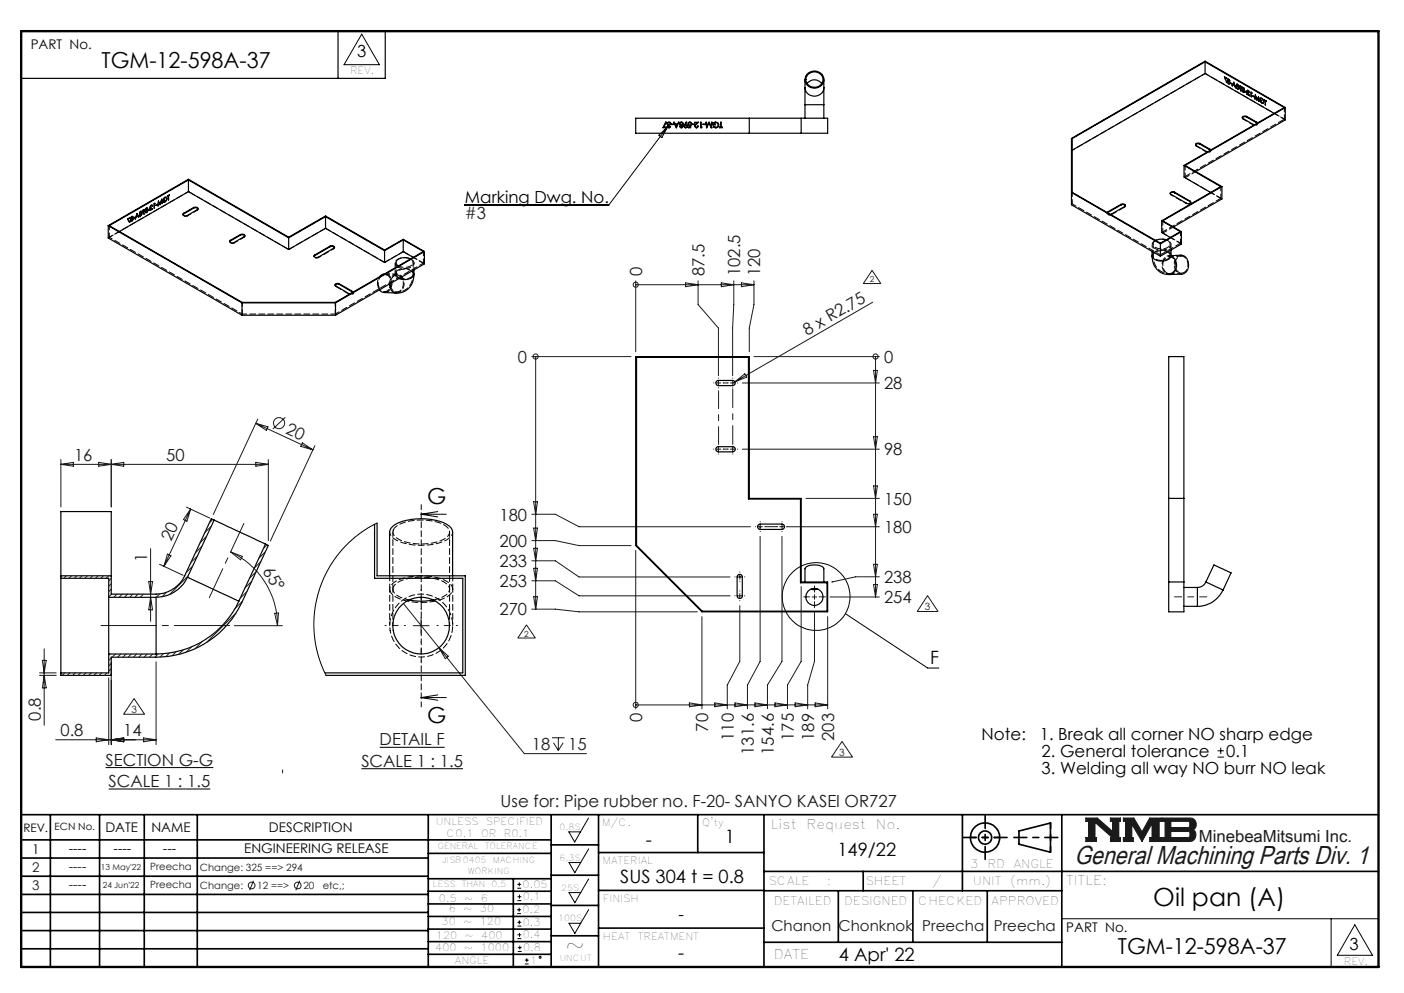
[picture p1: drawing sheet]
<svg xmlns="http://www.w3.org/2000/svg" width="297mm" height="210mm" viewBox="0 0 297 210" stroke-linecap="round" stroke-linejoin="round" font-family="sans-serif">
<g fill="none" stroke="#000" stroke-width=".35">
<path d="M4.5 172.3h287.1M4.5 177.6h112.1M10.7 172.3v32.2M21.1 172.3v32.2M30.5 172.3v32.2M41.7 172.3v32.2M90.6 172.3v32.2M116.6 172.3v32.2M116.6 178.7h10M126.6 172.3v32.2M147.6 172.3v8M161.6 172.3v32.2"/>
<path d="M203.6 172.3v16.1M215.5 175.7l6.7-1.6v6.1l-6.7-1.7zM224.6 172.3v32.2M4.5 185.3h86.1M4.5 181.5h86.1M4.5 189.2h86.1M4.5 193h86.1M4.5 196.8h86.1M90.6 199.1h26M90.6 193.8h26M90.6 188.5h26M90.6 191.2h26"/>
<path d="M90.6 180.5h26M90.6 185.8h26M90.6 196.5h26M108.6 185.8v18.5M116.6 185.1h10M116.6 191.5h10M116.6 197.9h10M126.6 196.3h35M126.6 188.3h35M126.6 180.3h35M161.6 184.3h130M161.6 199.3h63"/>
<path d="M161.6 188.4h63M177.3 188.4v10.9M182.6 184.3v4.1M193.1 188.4v10.9M208.8 188.4v10.9M4.5 200.7h86.1M90.6 201.8h26"/>
<circle cx="208.4" cy="177.1" r="3.1"/>
<circle cx="208.4" cy="177.1" r="1.4"/>
</g>
<path d="M229.7 173h2.4l3.2 2.8v-2.1h-.4v-.7h2.1v.7h-.3v3.4h.3v.9h-2.1v-.8h.4l-3.7-3.3v3.3h.4v.8h-2.3v-.9h.6v-3.4h-.6zM237.6 173h2.3l1.7 2.9 1.6-2.9h2.5v.7h-.5v3.4h.5v.9h-2.5v-.9h.5v-2.9l-2.1 3.8-2.2-3.7v2.9h.3v.8h-2.1v-.9h.5v-3.4h-.5zM245.9 173h5.9a1.35 1.35 0 0 1 1.2 1.1 1.35 1.35 0 0 1-.6 1.4 1.35 1.35 0 0 1 .5 1.5 1.35 1.35 0 0 1-1.2 1h-5.8v-.9h.6v-3.4h-.6zM247.7 173.7h3.7l.3 .2v.9l-.3 .2h-3.7zM247.7 175.9h3.8l.2 .1v.8l-.3 .3h-3.7z" fill="none" stroke="#191924" stroke-width=".21"/>
<path d="M76.5 7.2l3.8 6.5h-7.5zM120.3 175.9h2.5l-1.2 2.2zM124.5 173l-1.7 2.9M124.5 179.5l-1.7 2.9M120.4 182.4h2.4l-1.2 2.2zM120.4 188.8h2.4l-1.2 2.1zM120.4 195.3h2.4l-1.2 2.1zM124.5 185.9l-1.7 2.9M124.5 192.4l-1.7 2.9M224.6 194.3h67M281.6 194.3v10.2M286.6 195.6l3.7 6.4h-7.4z" fill="none" stroke="#000" stroke-width=".21"/>
<path d="M4.5 6.6h287.1" fill="none" stroke="#000" stroke-width=".21" stroke-dasharray="6.3 1.3 1.3 1.3" stroke-dashoffset="1.9"/>
<path d="M71.5 6.6v10M81.5 6.6v10h-77" fill="none" stroke="#000" stroke-width=".25"/>
<path d="M205.3 177.1h6.2M222.2 174v6.2" fill="none" stroke="#000" stroke-width=".35" stroke-dasharray="15.2 1.3 1.3 1.3" stroke-dashoffset="14.1"/>
<path d="M203.8 177.1h9.2M208.4 172.5v9.2M214.5 177.1h9.3" fill="none" stroke="#000" stroke-width=".35" stroke-dasharray="15.2 1.3 1.3 1.3" stroke-dashoffset="12.5"/>
<path d="M4.5 6.6h287.1v197.9h-287.1z" fill="none" stroke="#000" stroke-width=".5"/>
<path d="M229.7 173v.7h.6v3.4h-.6v.9h2.3v-.8h-.4v-3.3l3.7 3.3h-.4v.8h2.1v-.9h-.3v-3.4h.3v-.7h-2.1v.7h.4v2.1l-3.2-2.8zM237.6 173v.7h.5v3.4h-.5v.9h2.1v-.8h-.3v-2.9l2.2 3.7 2.1-3.8v2.9h-.5v.9h2.5v-.9h-.5v-3.4h.5v-.7h-2.5l-1.6 2.9-1.7-2.9zM247.7 175.9h3.8l.2 .1v.8l-.3 .3h-3.7zM245.9 173v.7h.6v3.4h-.6v.9l6.2-.1 .6-.5 .3-.6-.1-.8-.5-.5a1.34 1.34 0 0 0 .6-1.4 1.34 1.34 0 0 0-1.2-1.1zM247.7 173.7h3.7l.3 .2v.9l-.2 .2h-3.8z" fill-rule="evenodd" fill="#191924"/>
<g fill="none" stroke="#191924" stroke-width=".21">
<path d="M134.5 59.4v15M145 59.8l2.7 .4-2.7 .4zM147.7 59.4v5l4.3 5v10M152.6 59.8l2.6 .4-2.6 .4zM155.2 59.4v5l-.2 5v10M156.8 59.8l2.7 .4-2.7 .4zM159.5 59.4v5l-1 5v5M184.5 57.2l1.8 2.8h-3.7zM112.5 75.4h21M113.3 75.4v53.4M113.3 75.4h.1M134.5 60.2h.1"/>
<path d="M134.5 60.2h25M159.5 75.4h26.5M184.6 63.9l-29.1 16.8M184.8 78.3h.8l-.4 2.7zM185.2 75.4v50.9M185.2 75.4h.1M12.9 97.2v10M12.9 98.2h43.9M12.9 98.2l2.6-.4v.8zM20.9 97.8l2.6 .4-2.6 .4zM23.5 97.2v10M23.5 98.2l2.7-.4v.8z"/>
<path d="M54.1 97.8l2.7 .4-2.7 .4zM54.1 89.5l12.1 5.6M54.1 89.5l2.6 .8-.4 .7zM54.5 88.6l-9.4 20.2M56.8 97.2v17.1M60.4 88.3l-2.7 2.4M64 93.7l2.2 1.4-2.6-.7zM66.6 94.3l-9.4 20.1M151.5 81h1M151.5 95h1M152 80.5v1M152 94.5v1"/>
<path d="M155.5 80.7l-.5 .3M155.5 80.7l2.1-1.7 .4 .8zM157 81h29M157 95h29M184.8 92.3h.8l-.4 2.7zM31.9 116v15.4M33.8 119.3l4.9 2.4M35.4 117.2l.8 .3-1.5 2.3zM39.4 107.2l5 2.4M40.3 107.7l-5.6 12.1M40.3 107.7l-.8 2.5-.7-.3zM40.7 119.7l-1.3 1.4"/>
<path d="M41.7 117.6l-1.3 1.4M42.7 115.5l-1.4 1.4M43.7 113.4l-1.4 1.4M44.7 111.3l-1.4 1.4M45 109.8l-.7 .8M48.8 116.7a17.3 17.3 0 0 1 9.9 15.6M48.8 116.7l2.5 1-.4 .7zM55.2 118.8l-1.4 1.3M56.2 116.7l-1.4 1.3M56.5 115.2l-.7 .7M112.5 108.8h5l5 2.6h36.2M112.5 118.6h5l5 3.4h31.9"/>
<path d="M112.5 114.3h5l5 1.1h11M112.9 106.1h.8l-.4 2.7zM112.9 115.9h.8l-.4 2.7zM112.9 111.7h.8l-.4 2.6zM134.5 116.4v33.5M160.3 111.4h1M160.8 110.9v1M160.8 113.4v26.5l-2.7 5v5M165.4 113.4v26.5l-3.1 5v5M166.4 111.4h19.6M170.5 105.4h15.5M184.8 108.8h.8l-.4 2.6z"/>
<path d="M184.8 102.8h.8l-.4 2.6zM184.8 119.3h.8l-.4 2.7zM9 139.7h.8l-.5 2.6zM9.3 137.2v16.2M12.9 121.8h.1M14 121.8l-.5 .5M15.1 121.8l-.5 .5M16.3 121.8l-.6 .5M17.4 121.8l-.6 .5M18.5 121.8l-.5 .5M19.6 121.8l-.5 .5M20.7 121.8l-.5 .5"/>
<path d="M21.9 121.8l-.6 .5M23 121.8l-.6 .5M23.3 138.3l-.3 .3M23.5 139.2l-.5 .5M23.5 122.3l-.5 .6M23.5 123.5l-.5 .5M23.5 124.6l-.5 .5M23.5 140v17.5M23.6 125.7l-.6 .6M24.4 138.3l-.7 .7M24.7 125.7l-.6 .6M25.5 138.3l-.6 .7"/>
<path d="M25.9 125.7l-.7 .6M26.7 138.3l-.7 .7M27 125.7l-.7 .6M27.8 138.3l-.7 .7M28.1 125.7l-.7 .6M28.9 138.3l-.7 .7M29.2 125.7l-.7 .6M30 138.3l-.6 .7M30.3 125.7l-.6 .6M31.2 138.3l-.7 .7M31.5 123h.8l-.4 2.7zM31.9 126.3l.4 2.7h-.8z"/>
<path d="M32.3 138.3l-.7 .7M33 140v17.5M33.4 138.3l-.7 .7M33.8 125.6l-.7 .7M34.6 138.2l-.7 .8M35.2 125.3l-.9 .9M35.8 138.1l-.7 .8M37.2 137.9l-.8 .8M38.8 137.4l-1 1M39.8 121.8l-3.9 3.9M40.5 136.8l-1.1 1.1M42.8 135.7l-1.6 1.5"/>
<path d="M49.6 132.3h10.1M50 129.6l-6.4 6.3M51.3 127.2l-1.6 1.5M52.2 125.1l-1.3 1.4M53.2 123l-1.4 1.3M54.2 120.9l-1.4 1.4M58.1 129.7l.8-.1-.2 2.7zM85.3 127.6l7.6 9.4M87.4 132.3h3.4M89.1 130.6v3.4M92.9 137l18 22.4h13.2M92.9 137l1.9 1.8-.6 .5z"/>
<path d="M111.4 132.1l1.8 2.8h-3.7zM112.5 122.8h5l5 3.2h31.9M112.5 128.8h5l5 .6h25M112.9 120.2h.8l-.4 2.6zM112.9 126.2h.8l-.4 2.6zM148.5 130.4v19.5M156 122h1M156.5 121.5v1M156.5 128.1v11.8l-2.7 5v5M169.5 124.1v15.8l-2.9 5v5M171.8 126.3h1M172.3 125.8v.9"/>
<path d="M172.3 129.5v10.4l-1.4 5v5M175.1 130.4v19.5M175.6 126.3h10.4M184.8 123.6h.8l-.4 2.7zM186 122h-5l-4.9 1.1M196.2 126l2.2 3.3h-4.4zM8.4 142.3h3.5M8.4 142.8h3.5M9.3 142.8l.5 2.7h-.8zM11.8 156.4h21.2M13.7 142.3l-.5 .5M14.8 142.3l-.5 .5"/>
<path d="M15.9 142.3l-.5 .5M17 142.3l-.5 .5M18.2 142.3l-.6 .5M19.3 142.3l-.5 .5M20.4 156.1l2.6 .3-2.6 .5zM20.4 142.3l-.5 .5M21.5 142.3l-.5 .5M22.6 142.3l-.5 .5M23 143.3v14.2M23.5 140.3l-.5 .5M23.5 141.4l-.5 .5M23.5 142.5l-.3 .3"/>
<path d="M23.5 156.4l2.7-.3v.8zM28.4 147.7l2.2 3.4h-4.5zM30.4 156.1l2.6 .3-2.6 .5zM116.8 156h2.7M117.1 157.1l1 1.6M118.1 156v2.7M119.1 157.1l-1 1.6M134.5 149.1h.1M134.5 149.1h40.6M145.8 148.7l2.7 .4-2.7 .4zM151.2 148.7l2.6 .4-2.6 .4zM155.5 148.7l2.6 .4-2.6 .4z"/>
<path d="M159.7 148.7l2.6 .4-2.6 .4zM163.9 148.7l2.7 .4-2.7 .4zM168.2 148.7l2.7 .4-2.7 .4zM172.4 148.7l2.7 .4-2.7 .4zM178.1 156.8l2.2 3.3h-4.4zM53.6 186.3l-.8 2M63.4 186.3l-.8 2"/>
<circle cx="113.3" cy="75.4" r=".54"/>
<circle cx="134.5" cy="60.2" r=".55"/>
<circle cx="185.2" cy="75.4" r=".54"/>
<circle cx="59" cy="89.5" r="1.18"/>
<circle cx="134.5" cy="149.1" r=".55"/>
<circle cx="53.2" cy="187.3" r=".71"/>
<circle cx="63" cy="187.3" r=".7"/>
</g>
<g fill="none" stroke="#000" stroke-width=".21">
<path d="M139.4 28.6l1.9-1.9-1.3 2.4zM141.3 26.7l-12.5 16.7h-30.5M79.8 110.6l-2 1-1.7 1.2-2.1 1.7-1.6 1.7-1.5 1.8-1.2 1.9-1.3 2.4-.8 2.1-.7 2.9-.4 2-.1 1.9 .1 2.8 .3 2.4 .6 2.5 1.6 3.9M89.1 108.8h5.3M89.1 108.8l3.5 .5M92.6 108.2l-3.5 .6M178.8 129.8l17.5 11.5h2.3M80.3 158h13.8M89.1 147.5h5.3M89.1 147.5l3.5 .6M92.6 147l-3.5 .5M257.6 158.8h1.3"/>
<path d="M258.2 158.1v1.3M22.3 162.3h22.8M23 166.9h21.5M76.4 162.6h21.5M257.6 160.1h1.3M109.4 193.2h.8M109.4 192.4h.8M109.4 187.8h.8M109.4 187h.8M109.5 198.5h.8M109.5 197.7h.8M109.5 195.9h.8"/>
<path d="M109.5 195h.8M109.5 190.5h.8M109.5 189.6h.8M109.8 192v.8M109.9 194.7v.8M109.9 186.6v.8M109.9 189.2v.8M109.9 197.3v.8M110 200v.8M109.5 201.2h.8M109.5 200.4h.8M111 203.9h.8"/>
<path d="M111 203.1h.8M111.4 202.7v.8"/>
<circle cx="172.6" cy="126.2" r="7.2"/>
<circle cx="114.3" cy="202.5" r=".2"/>
</g>
<path d="M82.4 60a1.59 1.59 0 0 1 .7-1.7 1.59 1.59 0 0 1 1.8 .1 2.14 2.14 0 0 1-1 3.6M89.1 106.7v42.8M82.4 121.8v2.8M95.8 124.6v-2.8" fill="none" stroke="#000" stroke-width=".21" stroke-dasharray="1.3 .6" stroke-dashoffset=".2"/>
<path d="M255.3 126.2h-6.8" fill="none" stroke="#191924" stroke-width=".21" stroke-dasharray="15.2 1.3 1.3 1.3" stroke-dashoffset="13.7"/>
<path d="M48.6 132.3h-27.2" fill="none" stroke="#191924" stroke-width=".21" stroke-dasharray="15.2 1.3 1.3 1.3" stroke-dashoffset="3.5"/>
<path d="M51.6 110.7l-7.3 15.7" fill="none" stroke="#191924" stroke-width=".21" stroke-dasharray="15.2 1.3 1.3 1.3" stroke-dashoffset="8.5"/>
<g fill="none" stroke="#191924" stroke-width=".21" stroke-dasharray="15.2 1.3 1.3 1.3">
<path d="M152 80v-.1M155 80v-.1M151 81h.1M151 95h.1M152 82h.1M152 96h.1M153 81h.1M153 81h1M153 95h.1M153 95h1M154 81h.1M154 95h.1"/>
<path d="M155 81h.5M155 81v-.5M155 81h-.5M155 81v.5M155 82h.1M155 95v-.5M155 95h-.5M155 95v.5M155 95h.5M155 96h.1M156 81h.1M156 95h.1"/>
<path d="M159.8 111.4h.1M160.8 110.4v-.1M160.8 112.4h.1M161.8 111.4h.1M161.8 111.4h2.6M164.4 111.4h.1M165.4 111.4v-.5M165.4 111.4h-.5M165.4 111.4v.5M165.4 111.4h.5M165.4 110.4v-.1M165.4 112.4h.1"/>
<path d="M166.4 111.4h.1M155.5 122h.1M155.5 126h.1M156.5 123v.1M156.5 121h.1M156.5 126v.5M156.5 126h.5M156.5 126v-.5M156.5 126h-.5M156.5 127v.1M156.5 125h.1M157.5 122h.1"/>
<path d="M157.5 126h.1M171.3 126.2h-1.3M172.3 125.2v-1.3M172.3 127.2v1.3M173.3 126.2h1.3M59.8 162.8v.7"/>
</g>
<path d="M152 94v-11.3" fill="none" stroke="#191924" stroke-width=".21" stroke-dasharray="15.2 1.3 1.3 1.3" stroke-dashoffset="11.5"/>
<path d="M155 94v-11.7" fill="none" stroke="#191924" stroke-width=".21" stroke-dasharray="15.2 1.3 1.3 1.3" stroke-dashoffset="11.3"/>
<path d="M85.8 132.3h-4.4M89.1 129v-4.4M89.1 135.6v4.4M92.4 132.3h4.4" fill="none" stroke="#191924" stroke-width=".21" stroke-dasharray="15.2 1.3 1.3 1.3" stroke-dashoffset="15"/>
<g fill="none" stroke="#000" stroke-width=".25">
<path d="M170.3 18.5v3.6M170.3 18.5a2 2 0 0 0 2 1.8 2 2 0 0 0 2-1.8M170.3 16.8v1.7M170.7 15.8a1.95 1.95 0 0 1 2.6-.5 1.95 1.95 0 0 1 .6 2.6 1.95 1.95 0 0 1-2.6 .5 1.95 1.95 0 0 1-.6-2.6zM170.7 17.7a1.9 1.9 0 0 1 3.1 0M171.1 15.6a1.74 1.74 0 0 1 2.3-.1 1.74 1.74 0 0 1 .3 2.3 1.73 1.73 0 0 1-2.5 .3 1.73 1.73 0 0 1-.1-2.5zM174.3 18.5v3.6M174.3 16.8v1.7M254.9 13.1l-28.1 16.2v11.4l18.7 10.7 4.2-2.4-4-2.3M254.9 13.1l16.8 9.6-21.2 12.3M254.9 15.5l-28.1 16.3M254.9 15.5l14.6 8.5"/>
<path d="M254.9 13.1v2.4M39.9 38.1l21.2 12.2M39.9 38.1l-16.8 9.6 28.1 16.3h19.7l18.7-10.8-4.3-2.5M39.9 38.1v2.4M134.5 25h40.6v3.2h-40.6zM140.8 25.8l.1 .1-.5 1h.5v.1h-.7zM141.1 26l.4-.2 .3 .1 .1 .3a.32 .32 0 0 0-.4-.3 .32 .32 0 0 0-.1 .5h.2v.2l-.3 .1a.3 .3 0 0 0 .3 .2 .3 .3 0 0 0 .3-.2 .32 .32 0 0 1-.5 .3 .32 .32 0 0 1-.1-.5zM142 26.2l.5 .1zM142.5 25.9l.3 .3h.5l.3-.3-.5 1.1zM142.9 26.3h.4l-.2 .5zM143.8 25.9a.39 .39 0 0 1 .6 0 .39 .39 0 0 1-.1 .6 .31 .31 0 0 1 .1 .4 .31 .31 0 0 1-.5 0 .31 .31 0 0 1 .1-.4l-.2-.2zM145.2 25.8l.1 .1-.3 .4a.37 .37 0 0 1 .4 .4 .37 .37 0 0 1-.5 .3 .37 .37 0 0 1-.2-.5z"/>
<path d="M145.7 25.9h.4l.2 .2a.3 .3 0 0 0-.4-.2 .3 .3 0 0 0-.2 .4 .3 .3 0 0 0 .5 .1l-.1 .6h-.5v-.1h.4l.1-.3a.4 .4 0 0 1-.5-.2 .4 .4 0 0 1 .1-.5zM146.4 26.2l.5 .1zM147 25.9h.8l-.7 .6a.31 .31 0 0 0 .2 .4 .31 .31 0 0 0 .4-.2 .36 .36 0 0 1-.5 .3 .36 .36 0 0 1-.1-.6l.4-.4zM148.2 25.9l.2 1.1h-.2zM148.7 26.2l.5 .1zM150 25.9l-.5 .8-.2-.8 .2 1.1 .5-.9 .5 .9M150 25.9h.1M150 25.9l.4 .8 .2-.8-.1 1.1M150.5 27h.1M151 25.9a.65 .65 0 0 1 .9 .1 .65 .65 0 0 1-.1 .9 .65 .65 0 0 1-.9-.1 .6 .6 0 0 0 .7 .1 .6 .6 0 0 0 .3-.7l-.5-.3-.5 .4h.4v.1h-.5zM152.4 25.9l.1 1h.3v.1h-.6v-.1h.2zM158.5 25v3.2"/>
<path d="M169.5 25v3.2M170.3 22.1h4M170.3 22.1v2.9M174.3 22.1v2.9M250.5 35l7.7 4.5-12.5 7.2M250.5 35v2.5l5.6 3.2M253.8 30.3a.54 .54 0 0 0-.9 .4l2.5 1.4M253.8 30.5l-.6-.1-.3 .2M253.8 30.3l2.1 1.3M253.8 30.3v.2M253.8 30.5l2.1 1.2M255.9 31.6l.2 .1"/>
<path d="M255.9 31.6v.1M255.9 31.7l.1 .1M258.5 39.5l-12.5 7.2 3.9 2.3M258.5 39.5v2.6l-10.3 5.9M263.7 24.6a.67 .67 0 0 0-.9 .3l2.6 1.5M263.7 24.8l-.6-.1-.3 .2M263.7 24.6l2.2 1.3M263.7 24.6v.2M263.7 24.8l2.2 1.2M265.9 25.9l.1 .1M265.9 25.9v.1M265.9 26v.1"/>
<path d="M271.9 22.7l-17-9.8-28.2 16.4v14l18.8 10.9M271.9 22.7l-21.2 12.3 7.8 4.5M271.9 22.7v2.7l-19 10.9M22.9 47.7l28.3 16.4M22.9 47.7l17-9.8 21.2 12.3 7.8-4.5 12.5 7.2 3.9-2.3 4.5 2.6M22.9 47.7v2.6l28.3 16.4M38.8 45.3l-.1 .1M38.8 45.1v.2M39.9 40.5l-14.6 8.5M39.9 40.5l21.2 12.3M41 43.9a.54 .54 0 0 1 .8 .4l-2.2 1.3a.67 .67 0 0 1-.9-.3l.1-.2M41 44l.6-.1 .3 .3"/>
<path d="M41 43.9l-2.2 1.2M41 43.9v.1M41 44l-2.2 1.3M48.7 51l-.1 .1M48.7 50.8v.2M50.9 49.6a.51 .51 0 0 1 .5-.1 .51 .51 0 0 1 .3 .5l-2.2 1.3a.51 .51 0 0 1-.6 .1 .51 .51 0 0 1-.3-.5l.1-.1M50.9 49.7h.6l.3 .2M50.9 49.6l-2.2 1.2M50.9 49.6v.1M50.9 49.7l-2.2 1.3M61.1 50.3v2.5M66.6 54.1l-.2 .1"/>
<path d="M66.6 53.9v.2M68.9 45.8l12.5 7.2M68.9 45.8l-7.8 4.5M68.9 48.3l-7.8 4.5M68.9 48.3l12.5 7.2M68.9 45.8v2.5M69.8 52.1a.63 .63 0 0 1 1 .2l-3.5 2.1a.67 .67 0 0 1-.9-.3l.2-.2M69.8 52.2l.5-.1 .4 .2M69.8 52.1l-3.2 1.8M69.8 52.1v.1M69.8 52.2l-3.2 1.9M81.4 53v2.5"/>
<path d="M85.3 50.7l-3.9 2.3M85.3 53.2l-3.9 2.3M85.3 53.2l2.1 1.2M85.3 50.7v2.5M86.8 54.8a2.24 2.24 0 0 0-3.1 .7l.3 .5 .3 .2M87.6 58a3.6 3.6 0 0 1-3.7 4M87.6 58a2.05 2.05 0 0 1-2.7 1.1l-.5-.2M87.6 57.1v.9M89.8 53.2l-18.8 10.9M89.8 53.2v2.6l-18.8 10.9M226.7 40.7l18.8 10.9M234.3 45h.1"/>
<path d="M234.3 44.8l-.1 .1M234.3 44.8v.2M237.1 43.2a.54 .54 0 0 1 .9 .4l-3.1 1.8M237.1 43.3l.5-.1 .5 .3M237.1 43.2l-2.8 1.6M237.1 43.2v.1M237.1 43.3l-2.8 1.7M243.7 54.1a3.6 3.6 0 0 0 3.7 4M243.7 54.1a2.3 2.3 0 0 0 3.2 .9l.4-.3 .4-.6M243.7 53.2v.9M245.5 51.6v2.6M245.7 46.7v2.5l1.8 1"/>
<path d="M246.7 50.7a3 3 0 0 0-2.2 .2M247.7 54.1l.1 .3M247.7 54.1l2.1-.1a2.13 2.13 0 0 1 1.3 3.3l-.6 .5-.5 .2-2.6 .1M247.7 54.1a2.18 2.18 0 0 1 0 3.9l-.3 .1M247.7 52.9v1.2M248.5 40.6a.54 .54 0 0 0-.9 .4l3.4 2a.49 .49 0 0 0 .5 .1 .49 .49 0 0 0 .3-.5l-.1-.1M248.5 40.8l-.5-.1-.5 .2M248.5 40.6l3.2 1.9M248.5 40.6v.2M248.5 40.8l3.2 1.8M249.9 49l-4.4 2.6M249.9 49v2.6l-4.4 2.6"/>
<path d="M251.7 42.6l.2 .2M251.7 42.5v.1M51.2 64.1h19.8M51.2 64.1v2.6M51.2 66.7h19.8M71 64.1v2.6M71.8 60a.52 .52 0 0 0-.6-.1 .52 .52 0 0 0-.3 .5l3.1 1.8M71.8 60.1h-.5l-.4 .2M71.8 60l2.8 1.7M71.8 60v.1M71.8 60.1l2.8 1.7M74.6 61.7h.1"/>
<path d="M74.6 61.7v.1M74.6 61.8h.1M80.3 61.3l.7 .5 2.9 .2M82.4 60.1a1.71 1.71 0 0 0 1.5 1.9M134.5 75.4h24v30h11v17.7h5.6v6.3h-26.6l-14-14zM134.7 75.6h23.6v29.9h11v17.8h5.6v5.9h-26.3l-13.9-13.9zM247.2 75.4h3.2v54h-3.2zM151.6 80.7l.2-.2h3.2a.55 .55 0 0 1 .5 .5 .55 .55 0 0 1-.5 .6l-3.2-.1-.4-.3zM151.7 94.6l3.3-.1a.55 .55 0 0 1 .5 .5 .55 .55 0 0 1-.5 .6h-3a.54 .54 0 0 1-.5-.4 .54 .54 0 0 1 .2-.6zM45.3 110l-.6-.3-5.6 12.1a6.8 6.8 0 0 1-6.1 3.9h-9.5v-17.5h-10.6v34.6h10.6v-3.8h9.5a20.1 20.1 0 0 0 18.2-11.6l5.6-12.1-.6-.2M45.3 110l10.9 5.1M45.3 110l-5.6 12.1"/>
<path d="M56.2 115.1l-5.7 12M79.2 110.9v11.4h18.7v20h-29.2M79.8 110.6v11.2h18.6v21h-29.4M160.5 110.9l4.9-.1a.57 .57 0 0 1 .5 .6 .57 .57 0 0 1-.5 .6h-4.6a.56 .56 0 0 1-.5-.4 .56 .56 0 0 1 .2-.7zM247.2 105.4h3.2M12.9 121.8h10.6M12.9 122.3h10.1v4M23 126.3v12M23 138.3v4h-10.1M23 138.3h10M23 126.3h10M33 126.3v12"/>
<path d="M39.7 122.1l10.8 5M39.7 122.1a7.4 7.4 0 0 1-6.7 4.2M50.5 127.1a19.3 19.3 0 0 1-17.5 11.2M82.4 121.8v-9.3a3.3 3.3 0 0 1 2.8-2.3 13.5 13.5 0 0 1 9.3 .7 2.03 2.03 0 0 1 1.2 1.6v9.3M86.5 126.9l2.1 .2 3.1-.2M156 121.7a.54 .54 0 0 1 .6-.2 .54 .54 0 0 1 .4 .5v4a.55 .55 0 0 1-.5 .6 .55 .55 0 0 1-.6-.6zM170.3 123.1v-2.8a2.31 2.31 0 0 1 2.6-.8 1.25 1.25 0 0 1 1.4 .8v2.8M171.5 124.6h1.6M247.2 123.1h3.2M250.4 128.2h2.9M250.4 124.2h2.9M253.3 124.2v4"/>
<path d="M255.1 123.1a2.02 2.02 0 0 1-1.8 1.1M255.1 123.1l1.7-3.6 3.1 1.4 .5 .2-1.7 3.7M255.1 123.1l3.6 1.7M258.7 124.8a5.9 5.9 0 0 1-5.4 3.4"/>
<circle cx="144.1" cy="26.8" r=".22"/>
<circle cx="144.1" cy="26.2" r=".26"/>
<circle cx="145" cy="26.7" r=".26"/>
<circle cx="89.1" cy="132.3" r="6"/>
<circle cx="172.3" cy="126.2" r="1.79"/>
</g>
<g fill="none" stroke="#000" stroke-width=".21" stroke-dasharray="1.3 .6">
<path d="M254.9 12.9v.2M254.9 15.5h.1M259 16.2h.1M259.1 16.4h.1M259.1 16.4l.4 .2M259.4 17.5h.1M259.5 17.5h.1M259.5 16.6v-.1M259.5 16.5l-.5-.3M259.5 16.5h.1M259.5 16.6h.1M259.6 17.3h.1"/>
<path d="M259.6 17.3l.3 .4M259.7 16.8h.1M259.7 16.8l.1 .3M259.7 17.1h.1M259.7 17.1l-.1 .2M259.7 17.3h.1M259.7 17.3h.3M259.8 16.9h.1M259.8 16.9l.1-.1M259.8 17.1h.1M259.8 17.1h-.1M259.9 16.8h.1"/>
<path d="M259.9 16.8l.2 .3M259.9 16.7h.1M259.9 16.7l-.2 .1M259.9 17.6h.1M259.9 17.6l-.2-.3M259.9 17.7h.1M259.9 17.7l.3-.1M260 17.2l-.2-.3M260 17.2h.1M260 17.3v-.1M260 17.3h.1M260.1 17.7h.1"/>
<path d="M260.1 17.7l-.2-.1M260.1 17.1h.1M260.1 17.6h.1M260.1 17.6v.1M260.2 17.1l-.3-.4M260.2 17.1h.1M260.2 17.6h.1M260.2 17.6h-.1M260.3 17.6h.1M260.3 17.6l.3 .2M260.3 17.5v.1M260.3 17.5h.1"/>
<path d="M260.6 17.7l-.3-.2M260.6 17.8v-.1M260.6 17.7h.1M260.6 17.8h.1M260.6 18.1h.1M260.6 18.1l.1 .1M260.7 18.2l.1-.3M260.7 18.2h.1M260.8 17.9h.1M260.8 17.9l.4 .3M260.9 17.9l.1-.3M260.9 17.9h.1"/>
<path d="M261 17.4h.1M261 17.6h.1M261 17.6l.2 .4M261.2 18h.1M261.2 18l-.3-.1M261.2 18.2h.1M261.2 18.2l.1 .3M261.3 18.5h.1M261.3 18.5l.1 .1M261.4 18.6h.1M261.5 18.3h.1M261.5 18.3l.1 .3"/>
<path d="M261.5 17.9h.1M261.5 17.9l.2 .3M261.5 18.2v.1M261.6 18.2l-.1 .1M261.6 18.6h.1M261.6 18.6l.2 .2M261.6 18.4h.1M261.6 18.4l.2-.1M261.6 18h.1M261.6 18l.2-.1M261.7 18.2h.1M261.7 18.2h-.1"/>
<path d="M261.8 18.3h.1M261.8 18.3l.2 .3M261.8 17.8h.1M261.8 17.8l-.3 .1M261.8 18.2h.1M261.8 18.2l-.2-.2M261.8 17.9h.1M261.8 17.9l.1 .3M261.8 18.7h.1M261.8 18.7l-.2-.3M261.8 18.8h.1M261.8 18.8l.1 .1"/>
<path d="M261.9 18.3h.1M261.9 18.2h.1M261.9 18.2h-.1M261.9 18.3l.1-.1M262 18.8l.1-.1M262 18.6h.1M262 18.6l-.2 .1M262 18.2l-.2-.4M262 18.2h.1M262.1 18.7l-.2-.4M262.1 18.7h.1M262.2 18.3h.1"/>
<path d="M262.2 18.3l.1 .4M262.2 18.2v.1M262.2 18.4h.1M262.2 18.4l.2-.1M262.3 18.7h.1M262.3 18.7l.2 .5M262.3 18.7l.1 .1M262.4 18.7h.1M262.4 18.7l-.2-.3M262.4 18.2h-.2M262.4 18.2h.1M262.4 18.3h.1"/>
<path d="M262.4 18.3l.2 .3M262.4 18.8h.1M262.5 19.2h.1M262.6 19.2l-.3-.5M262.6 19.2h.1M262.6 18.8l.1-.2M262.6 18.6h.1M262.6 18.6l-.2 .1M262.7 18.6l-.3-.4M262.7 18.6h.1M262.8 19.1h.1M262.8 19.1l.3 .5"/>
<path d="M262.8 18.5h.1M262.8 18.5l.3 .2M262.8 18.4h.1M262.8 18.4v.1M262.8 18.9v.2M262.8 19.1l.1-.1M262.9 19h.1M263 18.9h.1M263 18.9h-.1M263 19h.1M263 19l.2 .1M263.1 19.5h.1"/>
<path d="M263.1 19.5l-.3-.4M263.1 19.6h.1M263.1 18.7h.1M263.1 18.7v.3M263.1 19h.1M263.1 19l-.1-.1M263.1 18.6h.1M263.1 18.6l-.3-.2M263.2 19.6l.1-.2M263.2 19.1l-.1-.5M263.2 19.1h.1M263.2 19.4h.1"/>
<path d="M263.2 19.4l-.1 .1M263.3 19.4h.1M263.3 19.4h-.1M263.4 19.4h.1M263.4 19.4l.3 .2M263.4 19.3h.1M263.4 19.3v.1M263.7 19.6v-.1M263.7 19.5l-.3-.2M263.7 19.5h.1M263.7 19.6h.1M263.8 19.9h.1"/>
<path d="M263.8 19.8h.1M263.8 19.8v.1M263.8 19.3h.1M263.8 19.3l.1 .4M263.8 19.3l.2 .4M263.8 19.1v.2M263.9 19.3h.1M263.9 19.3v-.1M263.9 19.2h.1M263.9 19.7h.1M263.9 19.7l.3 .4M264 19.7l.2 .4"/>
<path d="M264 19.7h.1M264 19.7l-.1-.4M264 19.1h.1M264 19.1h-.1M264 19.2h.1M264 19.2l.2 .3M264.2 19.5h.1M264.2 19.5l.1 .1M264.3 19.6l-.3-.5M264.3 19.6h.1M264.6 19.5h.1M264.7 19.6h.1"/>
<path d="M264.7 19.6l.1 .1M264.8 19.6l-.2-.1M264.8 19.6h.1M264.8 19.7v-.1M264.8 19.7h.1M39.9 38v-.1M250.7 37.6l7.8 4.5M252.9 30.6v.1M253.1 30.8v.1M253.1 30.9l-.2-.3M255.2 32v.1M256.1 31.9v-.1"/>
<path d="M262.8 24.8v.2M263 25.1v.1M263 25.2l-.2-.3M264.2 20.1h.1M264.2 20.1l-.4-.3M264.3 20.3h.1M264.6 20.4h.1M264.6 20.4l.1 .1M264.7 20.5h.1M265 20.3h.1M265 20.3l.3 .2M265.1 26.3v.1"/>
<path d="M265.3 20.5v-.1M265.3 20.4l-.3-.1M265.3 20.4h.1M265.3 20.5h.1M265.4 20.9h.1M265.5 20.9h.1M265.5 20h.1M265.6 20h.1M265.6 20h-.1M265.6 20.3h.1M265.9 21.2h.1M265.9 21h.1"/>
<path d="M265.9 21.2l.3-.5M266 26.2v-.1M266.2 20.7h.1M266.2 20.4h.1M266.3 20.4h-.1M266.3 21.4h.1M266.4 21.4h.1M266.5 21h.1M266.5 20.7h.1M266.5 20.7l.1 .2M266.6 21.2h.1M266.6 21.2l.2 .1"/>
<path d="M266.6 20.9h.1M266.6 20.9h.3M266.8 21.3v-.1M266.8 21.2h.1M266.8 21.2l-.3-.2M266.8 21.3h.1M266.9 21.7h.1M266.9 21.7l-.3-.5M266.9 21.8h.1M266.9 21.8h.3M266.9 20.8h.1M266.9 20.8l-.4-.1"/>
<path d="M266.9 20.9h.1M267.1 21.7h-.2M267.2 21.7h-.3M267.2 21.8h.1M267.2 21.8l.1-.3M267.3 21.8l.1-.3M267.3 21.5h.1M267.3 21.5l-.1 .2M267.5 21.2h.1M267.5 21.2l.1 .1M267.5 21.1h.1M267.5 21.1v.1"/>
<path d="M267.6 22.2h.1M267.6 21.3h.1M267.7 21.4h.1M267.7 21.4l.2 .1M267.7 22.2h.1M267.9 21.5v-.1M267.9 21.4h.1M267.9 21.4l-.4-.3M267.9 21.5h.1M27 46.3h.1M27.1 46.3l.4-.2M27.1 46.3h.1"/>
<path d="M27.4 47h.1M27.5 47h.1M27.5 46l-.5 .3M27.5 46.1v-.1M27.5 46.1h.1M27.5 46h.1M27.6 46.6l.1 .2M27.6 46.6h.1M27.6 46.2l.1 .1M27.6 46.2h.1M27.6 46.4v.2M27.6 46.4h.1"/>
<path d="M27.7 46.6l.2-.4M27.7 46.6h.1M27.7 46.8h.2M27.7 46.1l.2-.2M27.7 46.1h.1M27.7 46.3l-.1 .1M27.7 46.3h.1M27.9 45.9h.1M27.9 45.8l-.3 .4M27.9 45.9h.2M27.9 46.7l-.2-.1M27.9 45.8h.1"/>
<path d="M27.9 46.8l.3-.5M27.9 46.7h.1M27.9 46.8h.1M27.9 46.1h-.2M27.9 46.2v-.1M27.9 46.1h.1M27.9 46.2h.1M28 46.5l-.1 .2M28 46.5h.1M28 45.9h.1M28.1 45.9h-.1M28.1 45.9h.1"/>
<path d="M28.1 45.8h-.2M28.1 46.4l-.1 .1M28.1 46.4h.1M28.1 45.9v-.1M28.2 46.3l-.1 .1M28.2 46.3h.1M28.2 46.1v.1M28.2 46.2l.3-.2M28.2 46.1h.1M28.2 46.2h.1M28.5 45.9l-.3 .2M28.5 46v-.1"/>
<path d="M28.5 46l-.3 .1M28.5 46h.1M28.6 46.3h.1M28.7 46.3l.1-.4M28.7 46.3h.1M28.8 45.9l.4-.2M28.8 45.9h.1M28.8 45.8l.2-.5M28.8 45.8h.1M29 45.2h.1M29 45.3l.1 .3M29 45.3h.1"/>
<path d="M29.1 45.6l-.3 .2M29.1 45.6h.1M29.2 45.7l.1 .2M29.2 45.7h.1M29.3 45.9h.1M29.4 45.9h.1M29.5 45.6v.1M29.5 45.6h.1M29.5 45.1l.1 .1M29.5 45.1h.1M29.5 45.7h.1M29.5 45.5l.2-.3"/>
<path d="M29.5 45.5h.1M29.6 45l.1-.2M29.6 45h.1M29.6 45.7h.1M29.6 45.2l-.1 .4M29.6 45.2h.1M29.7 45.2l.2 .1M29.7 44.7l-.2 .4M29.7 45.2h.1M29.7 45.1l-.1-.1M29.7 44.7h.1M29.7 45.1h.1"/>
<path d="M29.7 44.8h.2M29.7 45.6l-.2-.1M29.7 45.7l.3-.5M29.7 44.8h.1M29.7 45.6h.1M29.7 45.7h.1M29.9 45.1l.1-.3M29.9 45.1h.1M29.9 44.8l-.2 .3M29.9 44.8h.1M29.9 44.7h-.2M29.9 45.3l-.2 .3"/>
<path d="M29.9 45.3h.1M30 44.8l-.1-.1M30 44.8h.1M30 45.2l-.1-.1M30 45.2h.1M30.1 44.8l.1 .2M30.1 44.8h.1M30.2 44.7l.2-.3M30.2 44.7h.1M30.2 45l.3 .3M30.2 45h.1M30.3 44.9h.1"/>
<path d="M30.4 44.8l-.2-.1M30.4 44.8h.1M30.4 44.3l-.3 .5M30.4 44.3h.1M30.4 44.4l.2 .1M30.4 44.4h.1M30.4 44.9l.2-.4M30.4 44.9h.1M30.5 45.3v-.1M30.5 45.3h.1M30.5 45.2l-.2-.3M30.5 45.2h.1"/>
<path d="M30.6 44.5l-.2 .3M30.6 44.5h.1M30.6 44.3h-.2M30.6 44.5v-.1M30.7 44.8l.1 .2M30.7 44.8h.1M30.8 44.1v.1M30.8 44.2l.2-.1M30.8 44.1h.1M30.8 44.2h.1M30.8 44.7l.2-.3M30.8 44.7h.1"/>
<path d="M30.8 45h.2M30.9 44.9l-.1-.2M31 44.3l-.3 .5M31 44.3h.1M31 44.4h.2M31 44.4h.1M31 44.9h-.1M31 44.9h.1M31 45l.3-.5M31 45h.1M31 44.1l.1 .2M31 44.1h.1"/>
<path d="M31.1 44.3h-.1M31.1 44.3h.1M31.1 43.9l-.3 .2M31.1 43.9h.1M31.2 44.4l-.1-.5M31.2 44.4h.1M31.2 44.6l-.2 .3M31.2 44.6h.1M31.3 44.5l-.1 .1M31.3 44.5h.1M31.3 44.3v.1M31.3 44.4l.4-.2"/>
<path d="M31.3 44.3h.1M31.3 44.4h.1M31.7 44.1l-.4 .2M31.7 44.2v-.1M31.7 44.2h.1M31.7 44.1h.1M31.7 44.4v.1M31.7 44.4h.1M31.7 44.5h.1M31.7 43.8l.2 .3M31.7 43.8h.1M31.8 43.8l.2-.3"/>
<path d="M31.8 43.8h.1M31.9 44.1l.2 .1M31.9 44.1h.1M32 44l-.2-.2M32 44h.1M32 43.4l-.3 .4M32 43.4h.1M32 43.5h.1M32.1 44.2l-.4 .2M32.1 44.2h.1M32.1 43.5l.1 .1M32.2 43.4h-.2"/>
<path d="M32.2 43.6h.1M32.3 43.6l-.1-.2M32.3 43.6h.1M32.3 44.2l-.3-.2M32.3 44.2h.1M32.6 44h.1M32.6 43.1h.1M32.7 43.1l.1-.1M32.7 43.1h.1M32.7 44h.1M32.8 43l-.2 .1M32.8 43h.1"/>
<path d="M32.8 43.1v-.1M33 43.4v.1M33 43.5l.3-.2M33 43.4h.1M33 43.5h.1M33.3 43.2l-.3 .2M33.3 43.3v-.1M33.3 43.3h.1M33.3 43.2h.1M33.4 43.6l.1-.1M33.4 43.6h.1M33.5 43.5h.1"/>
<path d="M33.5 42.5h.1M33.6 42.8l.3 .5M33.6 42.8h.1M33.9 43.3h.1M33.9 43.1h.1M34.2 42.4h.1M34.2 42.1h.1M34.2 43.1l.1-.1M34.2 43.1h.1M34.3 43h.1M34.4 42.5l.2 .3M34.4 42.5h.1"/>
<path d="M34.5 42.1l.1 .1M34.5 42.1h.1M34.5 42.5l.3-.1M34.5 42.5h.1M34.6 42.2l.3-.4M34.6 42.2h.1M34.6 42.8l.3-.1M34.6 42.7l-.1-.2M34.8 42.3l-.4 .2M34.8 42.4v-.1M34.8 42.4h.1M34.8 42.3h.1"/>
<path d="M34.8 42.6l-.2 .1M34.8 42.6h.1M34.9 42.7l.3-.3M34.9 42.7h.1M34.9 41.7l-.4 .4M34.9 41.7h.1M34.9 41.8h.2l.1 .2M34.9 41.8h.1M34.9 41.8h.3v.2M35.2 41.7h-.3M35.2 42.4l.1-.4M35.2 42.4h.1"/>
<path d="M35.2 42h.1M35.3 42l-.1-.3M35.3 42h.1M35.4 41.4v.1M35.4 41.5l.2-.1M35.4 41.4h.1M35.4 41.5h.1M35.6 42.3l.1-.1M35.6 41.4h.1M35.6 42.3h.1M35.7 41.4l.1-.1M35.7 41.4h.1"/>
<path d="M35.7 41.4l.2-.1M35.7 42.2h.1M35.8 41.2l-.4 .2M35.8 41.3v-.1M35.9 41.2l-.5 .2M35.9 41.3h-.1M35.9 41.2h-.1M35.9 41.3v-.1M38.7 45.3v.2M39.6 45.5v.2M39.9 40.5h.1M41.7 44.3v.2"/>
<path d="M41.9 44.2l-.2 .3M41.9 44.2v-.1M48.6 51v.2M49.5 51.3v.1M51.6 50v.2M51.8 49.9l-.2 .3M51.8 49.9v-.1M61.1 52.8h.1M61.1 50.3v-.2M61.1 52.8l7.8-4.5M66.4 54.1v.2M67.4 54.4v.1"/>
<path d="M68.9 48.3h.1M68.9 45.8v-.1M70.6 52.5v.1M70.8 52.3l-.2 .3M70.8 52.4v-.1M81.4 55.5h.1M81.4 53v-.1M84.3 56.2h.1M84.4 58.9l-.2-.1M85.3 53.2h.1M85.3 50.7v-.1M89.8 55.8l-4.5-2.6"/>
<path d="M234.2 45.1v.1M235.1 45.3v.1M237.9 43.8l-2.8 1.6M237.9 43.6v.2M238.1 43.5l-.2 .3M238.1 43.6v-.2M244.5 50.9v-.1M245.5 51.4v.1M247.3 54.1l.5 .2M247.5 40.8v.2M247.7 41.1v.1M247.7 41.2l-.1-.3"/>
<path d="M247.7 54l-.4 .1M251 43v.1M251.9 42.9v-.2M70.9 60.2v.2M71 60.5v.1M71 60.6l-.1-.3M73.9 62.1v.1M73.9 62.2l-2.9-1.6M74.8 62v-.1M83.2 112.1a1.6 1.6 0 0 0 1.2 2 11.5 11.5 0 0 0 10-.4 1.37 1.37 0 0 0 0-2.4 11.1 11.1 0 0 0-10.6 0l-.6 .8M91.7 126.9a4.5 4.5 0 0 0 3.3-1.9 1.6 1.6 0 0 0-1.2-2 11.5 11.5 0 0 0-10 .4l-.4 .4-.3 .8"/>
</g>
<g fill="none" stroke="#000" stroke-width=".21" stroke-dasharray="1.3 .6" stroke-dashoffset=".3">
<path d="M263.8 19.9l.5 .4M250.7 37.6v-2.6M253 36.3l-2.3 1.3M264.3 20.3l-.3-.6M265.5 20.9l.1-.6M266.2 20.4l-.3 .6M271.7 25.2l-2.2-1.2M271.7 25.2v-2.5M23.1 47.7v2.5M25.3 48.9l-2.2 1.3M31.7 44.5l.6-.3M33.9 43.1l-.4-.6"/>
<path d="M34.2 42.4v.7M84 58.2l-2.5-.1M84 58l-2.5-.1M85.3 53.2l-3.9 2.3M86.8 54.8a.85 .85 0 0 1 .6 .9 .85 .85 0 0 1-.9 .7 2.86 2.86 0 0 1-2.2-.2M87.4 54.4l2.2 1.2M89.6 55.6l-18.7 10.8M89.6 53.2v2.4M226.8 43.1v-2.5M245.5 53.9l-18.7-10.8M246 49.3v-2.6M246 49.3l2.2-1.3"/>
<path d="M247.4 57.9l2.6-.1M249.7 51.4l-2.1-1.2M249.7 51.4v-2.4M249.9 54.2l-2.6 .1M249.9 51.6l-3.9-2.3M256.1 40.7l2.2 1.2M258.3 41.9v-2.4M51.3 66.4v-2.5M70.9 66.4h-19.6M70.9 66.4v-2.5M80.3 61.3l-.3-.6M81.3 61.7l2.6 .1"/>
<path d="M83.1 112.5v12.1M95.1 124.6v-12.1"/>
</g>
<path d="M271.7 25.2l-21.2 12.3M39.9 40.5l21.2 12.3M80 60.7a1.92 1.92 0 0 1 1.7-2.8 2.11 2.11 0 0 1 1.2 2.1 2.11 2.11 0 0 1-1.6 1.9" fill="none" stroke="#000" stroke-width=".21" stroke-dasharray="1.3 .6" stroke-dashoffset="-.2"/>
<path d="M81.4 55.5l-12.5-7.2M245.8 49.2l12.5-7.3M246.7 50.7a.87 .87 0 0 1 .8 .8 .87 .87 0 0 1-.7 .9 2.16 2.16 0 0 1-2.9-.8l.2-.5 .4-.2M249.7 51.4l-4.2 2.5" fill="none" stroke="#000" stroke-width=".21" stroke-dasharray="1.3 .6" stroke-dashoffset=".1"/>
<g fill="none" stroke="#000" stroke-width=".21" stroke-dasharray="1.3 .6" stroke-dashoffset=".4">
<path d="M261 17.4l-.4 .7M255.2 32.1l-2.1-1.2M256.1 31.7a.47 .47 0 0 1-.6 .4M264.7 20.5v-.9M265.1 26.4l-2.1-1.2M265.5 20l-.1 .9M265.6 20l-.2 .9M266 26a.47 .47 0 0 1-.6 .4M266.2 20.7l.1 .7M266.5 21l.1 .5 .3 .3M266.9 20.9l.4 .6M267.6 21.3v.9"/>
<path d="M267.7 22.2v-.8M271.9 25.3l-17-9.8M27 46.3l.4 .7M27.5 47l-.4-.7M29.4 45.9l-.4-.7M32.7 44v-.9M33.5 43.5l.1-.7M34.3 43l-.1-.9M35.2 42l-.4 .6M35.6 41.4v.9M35.7 42.2v-.8M39.9 40.5l-17 9.8"/>
<path d="M41.7 44.5l-2.1 1.2M51.6 50.2l-2.1 1.2M83.6 55.6v2.4M83.6 58l-.1 .3 .5-.3M83.8 55.5v2.5M83.8 58l-.1 .3 .3-.1M84.2 56.4a.91 .91 0 0 1-.6-.9 .91 .91 0 0 1 .8-.8 2.56 2.56 0 0 1 3.2 .8 1.43 1.43 0 0 1-1.7 1.3l-.9-.1-.8-.3M84.2 58.8a.91 .91 0 0 1-.6-1 .91 .91 0 0 1 .8-.8 2.56 2.56 0 0 1 3.2 .8v.2M87.4 58v-2.5M243.9 51.6v2.4M244.3 50.9a2.58 2.58 0 0 1 3.4 .6 1.43 1.43 0 0 1-1.7 1.4 1.98 1.98 0 0 1-2.3-1.2l.2-.5 .4-.3M245.9 55.2a1.42 1.42 0 0 1 1.8-1.1"/>
<path d="M246.1 55.3a1.68 1.68 0 0 0 .1 1.8 1.68 1.68 0 0 0 1.6 .7 1.93 1.93 0 0 0 .9-1.9 1.93 1.93 0 0 0-1.4-1.6l-.6 .2-.6 .8M247.3 54.3l.3 .1-.1-.4M247.5 54v-2.4M248.6 55.2a1.68 1.68 0 0 0 .2 1.8 1.68 1.68 0 0 0 1.6 .7 1.93 1.93 0 0 0 .9-1.9 1.93 1.93 0 0 0-1.4-1.6l-.7 .2-.6 .8M80.1 60.6a1.32 1.32 0 0 0 1.5 1.1 1.32 1.32 0 0 0 1.1-1.4 1.57 1.57 0 0 0-1.7-2.1 2.03 2.03 0 0 0-.9 2.4M82.7 60.7a1.32 1.32 0 0 0 1.4 1.1 1.32 1.32 0 0 0 1.2-1.4 1.57 1.57 0 0 0-1.8-2.1 2.03 2.03 0 0 0-.8 2.4M82.5 125a1.72 1.72 0 0 1 1.2-2.1 13.1 13.1 0 0 1 10.8 0 1.71 1.71 0 0 1 1.3 1.7 1.71 1.71 0 0 1-1.3 1.6 13.1 13.1 0 0 1-10.8 0l-.9-.7-.3-.5M83.1 124.6a3.1 3.1 0 0 0 2.7 2.1l.7 .2"/>
</g>
<g fill="none" stroke="#000" stroke-width=".21" stroke-dasharray="1.3 .6" stroke-dashoffset=".5">
<path d="M254.9 15.5l-28.2 16.4M264.6 19.5v.9M265.6 20.3l.3 .9M265.9 21l-.3-1M266.4 21.4l-.2-1M266.4 21.4l-.1-1M267.3 21.5l-.1-.5-.3-.2M267.4 21.5l-.2-.5-.3-.2M32.6 43.1v.9M33.5 42.5l-.1 1.1M33.9 43.3l.3-.9M34.2 42.1l-.3 1"/>
<path d="M235 45.3a.46 .46 0 0 1-.6 .1 .46 .46 0 0 1-.2-.5M243.7 54l.1-.3 .5-.5M244.3 53.2a2.58 2.58 0 0 1 3.4 .7v.1M74.8 61.7a.46 .46 0 0 1-.3 .5 .46 .46 0 0 1-.5-.1M95.8 112.5a3.2 3.2 0 0 1-2.8 2.3 13.4 13.4 0 0 1-9.3-.6 2.1 2.1 0 0 1-1.3-1.7"/>
</g>
<path d="M84.3 58.7a2.41 2.41 0 0 0 3-.5 1.27 1.27 0 0 0-1.5-1.3 1.61 1.61 0 0 0-2 1.2l.5 .6M244.5 53.3a.85 .85 0 0 0-.6 1 .85 .85 0 0 0 .9 .6 2.17 2.17 0 0 0 2.7-.7 1.42 1.42 0 0 0-1.7-1.2l-1.3 .3" fill="none" stroke="#000" stroke-width=".21" stroke-dasharray="1.3 .6" stroke-dashoffset="-.1"/>
<path d="M248.5 55.1a1.54 1.54 0 0 1 1.3-1.1" fill="none" stroke="#000" stroke-width=".21" stroke-dasharray="1.3 .6" stroke-dashoffset=".9"/>
<path d="M70.6 52.6l-3.2 1.9M87.6 57.1v-1.5M235.1 45.4a.52 .52 0 0 1-.6 .1 .52 .52 0 0 1-.3-.5h.1M243.7 51.7v1.4M247.4 58.1a2 2 0 0 1-1.5-2.9M250 58a2 2 0 0 1-1.5-2.9M251 43.1l-3.3-1.9M74.7 61.8a.49 .49 0 0 1-.3 .6 .49 .49 0 0 1-.5-.2M82.5 133.3a6.7 6.7 0 0 1 8.7-7.3 6.7 6.7 0 0 1 2.6 11 6.7 6.7 0 0 1-11-2.6l-.3-1.1" fill="none" stroke="#000" stroke-width=".21" stroke-dasharray="1.3 .6" stroke-dashoffset=".7"/>
<g fill="none" stroke="#000" stroke-width=".21" stroke-dasharray="1.3 .6" stroke-dashoffset=".6">
<path d="M259 16.2l.4 1.3M259.5 17.5l-.4-1.1M261.4 18.6l-.4-1.2M256.1 31.7a.48 .48 0 0 1-.3 .6 .48 .48 0 0 1-.6-.2M266 26a.48 .48 0 0 1-.3 .6 .48 .48 0 0 1-.6-.2M23.1 50.2l28.2 16.2M29 45.2l-.4 1.1M39.6 45.7a.59 .59 0 0 1-.9-.3M49.5 51.4a.59 .59 0 0 1-.9-.3M67.4 54.5a.59 .59 0 0 1-1-.3M243.9 54a3.4 3.4 0 0 0 3.5 3.9M247.7 52.9v-1.2"/>
<path d="M251.9 42.8a.55 .55 0 0 1-.9 .3M83.9 61.8a3.5 3.5 0 0 0 3.5-3.8M82.4 124.6v7.7M83.1 124.6v7.7M95.1 132.3v-7.7M95.8 132.3v-7.7"/>
</g>
<text font-size="5.5" fill="#191924" x="227.3" y="182.7">General Machining Parts Div. 1</text>
<text font-size="5.3" x="244" y="191.7">Oil pan (A)</text>
<text font-size="4.9" x="119.6" y="201.6">~</text>
<g font-size="4.7">
<text x="21.5" y="14.4">TGM-12-598A-37</text>
<text x="90.4" y="106.6">G</text>
<text x="90.4" y="152.8">G</text>
<text x="236.5" y="201.7">TGM-12-598A-37</text>
</g>
<g font-size="3.9">
<text x="196.8" y="140.4">F</text>
<text x="136.6" y="178.8">-</text>
<text x="153.3" y="178.4">1</text>
<text x="177.2" y="181.1">149/22</text>
<text x="131.2" y="186.7">SUS 304 t = 0.8</text>
<text x="143.5" y="202.9">-</text>
<text x="177.4" y="203.3">4 Apr' 22</text>
</g>
<g font-size="3.5">
<text x="75.6" y="12.1">3</text>
<text x="98.4" y="42.9">Marking Dwg. No.</text>
<text x="207.6" y="156.6">Note:</text>
<text x="220" y="156.6">1. Break all corner NO sharp edge</text>
<text x="220.3" y="160.1">2. General tolerance</text>
<text x="259.4" y="160.1">0.1</text>
<text x="220.3" y="163.6">3. Welding all way NO burr NO leak</text>
<text x="143.5" y="194.6">-</text>
<text x="285.5" y="200.9">3</text>
</g>
<g font-size="3.5" fill="#191924">
<text x="98.3" y="46.3">#3</text>
<text x="135.8" y="58.4" transform="rotate(-90 135.8 58.4)">0</text>
<text x="149" y="58.4" transform="rotate(-90 149 58.4)">87.5</text>
<text x="156.6" y="58.4" transform="rotate(-90 156.6 58.4)">102.5</text>
<text x="160.8" y="58.4" transform="rotate(-90 160.8 58.4)">120</text>
<text x="170.8" y="71" transform="rotate(-30 170.8 71)">8 x R2.75</text>
<text x="109.6" y="76.7">0</text>
<text x="187" y="76.7">0</text>
<text x="187" y="82.3">28</text>
<text x="60.2" y="91.5" transform="rotate(25 60.2 91.5)">20</text>
<text x="15.7" y="97.4">16</text>
<text x="35.2" y="97.4">50</text>
<text x="187" y="96.3">98</text>
<text x="187" y="106.7">150</text>
<text x="105.7" y="110.1">180</text>
<text x="187" y="112.7">180</text>
<text x="31.1" y="118.9" transform="rotate(-90 31.1 118.9)">1</text>
<text x="36.2" y="114.7" transform="rotate(-65 36.2 114.7)">20</text>
<text x="105.7" y="115.7">200</text>
<text x="105.7" y="119.9">233</text>
<text x="55.5" y="120.7" transform="rotate(59 55.5 120.7)">65°</text>
<text x="105.7" y="124.1">253</text>
<text x="187" y="123.3">238</text>
<text x="105.7" y="130.1">270</text>
<text x="187" y="127.6">254</text>
<text x="8.6" y="152.4" transform="rotate(-90 8.6 152.4)">0.8</text>
<text x="12.8" y="155.7">0.8</text>
<text x="26.1" y="155.7">14</text>
<text x="135.8" y="152.8" transform="rotate(-90 135.8 152.8)">0</text>
<text x="149.8" y="154.7" transform="rotate(-90 149.8 154.7)">70</text>
<text x="22.3" y="161.9">SECTION G-G</text>
<text x="80.3" y="157.7">DETAIL F</text>
<text x="112.5" y="158.6">18</text>
<text x="120.2" y="158.6">15</text>
<text x="155.2" y="156.7" transform="rotate(-90 155.2 156.7)">110</text>
<text x="159.5" y="159.6" transform="rotate(-90 159.5 159.6)">131.6</text>
<text x="163.7" y="159.6" transform="rotate(-90 163.7 159.6)">154.6</text>
<text x="167.9" y="156.7" transform="rotate(-90 167.9 156.7)">175</text>
<text x="172.2" y="156.7" transform="rotate(-90 172.2 156.7)">189</text>
<text x="176.4" y="156.7" transform="rotate(-90 176.4 156.7)">203</text>
<text x="23" y="166.5">SCALE 1 : 1.5</text>
<text x="76.4" y="162.2">SCALE 1 : 1.5</text>
<text x="105.9" y="170.6">Use for: Pipe rubber no. F-20- SANYO KASEI OR727</text>
<text x="253.6" y="178.1">MinebeaMitsumi Inc.</text>
</g>
<g font-size="3.2" fill="#191924">
<text x="163.2" y="196.8">Chanon</text>
<text x="177.4" y="196.8">Chonknok</text>
<text x="195.1" y="196.8">Preecha</text>
<text x="210.2" y="196.8">Preecha</text>
</g>
<g font-size="2.8">
<text x="6.5" y="10.4">PART No.</text>
<text x="22.3" y="175.9">DATE</text>
<text x="32" y="175.9">NAME</text>
<text x="56.9" y="175.9">DESCRIPTION</text>
<text x="163.1" y="175.3">List</text>
<text x="170.6" y="175.3">Request</text>
<text x="185.3" y="175.3">No.</text>
<text x="6.8" y="180.6">1</text>
<text x="14.5" y="180.3">----</text>
<text x="24" y="180.3">----</text>
<text x="34.5" y="180.3">---</text>
<text x="51.7" y="180.3">ENGINEERING RELEASE</text>
<text x="225.5" y="187.2">TITLE:</text>
<text x="225.6" y="197.2">PART No.</text>
<text x="163.7" y="202.9">DATE</text>
</g>
<g font-size="2.8" fill="#191924">
<text x="6.8" y="184.4">2</text>
<text x="14.5" y="184.1">----</text>
<text x="6.8" y="188.3">3</text>
<text x="14.5" y="188">----</text>
</g>
<g font-size="2.5">
<text x="4.9" y="175.9">REV.</text>
<text x="205.2" y="183.5">3</text>
<text x="208.9" y="183.5">RD</text>
<text x="214.4" y="183.5">ANGLE</text>
<text x="162.5" y="187.2">SCALE</text>
<text x="163.7" y="191.4">DETAILED</text>
<text x="174.9" y="187.2">:</text>
<text x="178.6" y="191.4">DESIGNED</text>
<text x="183.1" y="187.2">SHEET</text>
<text x="194.2" y="191.4">CHECKED</text>
<text x="197.2" y="187.2">/</text>
<text x="205.8" y="187.2">UNIT</text>
<text x="209.8" y="191.4">APPROVED</text>
<text x="213.7" y="187.2">(mm.)</text>
</g>
<g font-size="2.1">
<text x="74.1" y="15.7">REV.</text>
<text x="11.6" y="175.6">ECN No.</text>
<text x="92.2" y="174.4">UNLESS</text>
<text x="94.5" y="177">C0.1</text>
<text x="101.8" y="177">OR</text>
<text x="102.8" y="174.4">SPECIFIED</text>
<text x="106.6" y="177">R0.1</text>
<text x="127.3" y="174.6">M/C.</text>
<text x="148.6" y="174.7">Q'ty</text>
<text x="127.5" y="182.7">MATERIAL</text>
<text x="92.8" y="190.7">0.5</text>
<text x="98.2" y="190.7">~</text>
<text x="101.7" y="190.7">6</text>
<text x="110.6" y="187.7">0.05</text>
<text x="110.6" y="190.4">0.1</text>
<text x="127.6" y="190.8">FINISH</text>
<text x="93.4" y="195.6">30</text>
<text x="94.9" y="193">6</text>
<text x="98" y="195.6">~</text>
<text x="98" y="193">~</text>
<text x="101.5" y="195.6">120</text>
<text x="101.5" y="193">30</text>
<text x="110.5" y="193.1">0.2</text>
<text x="110.6" y="195.8">0.3</text>
<text x="92.1" y="201">400</text>
<text x="92.2" y="198.5">120</text>
<text x="96.2" y="203.8">ANGLE</text>
<text x="98.2" y="201">~</text>
<text x="98.3" y="198.5">~</text>
<text x="101.7" y="201">1000</text>
<text x="101.8" y="198.5">400</text>
<text x="110.6" y="198.4">0.4</text>
<text x="110.7" y="201.1">0.8</text>
<text x="112.1" y="203.8">1</text>
<text x="127.6" y="198.9">HEAT</text>
<text x="134.9" y="198.9">TREATMENT</text>
<text x="284.3" y="204">REV.</text>
</g>
<g font-size="2.1" fill="#191924">
<text x="195.7" y="129">3</text>
<text x="27.8" y="150.8">3</text>
<text x="177.5" y="159.8">3</text>
<text x="31.8" y="183.9">Preecha</text>
<text x="42.3" y="184.2">Change: 325 ==&gt; 294</text>
<text x="31.8" y="187.7">Preecha</text>
<text x="42.3" y="188">Change:</text>
<text x="54.4" y="188">12 ==&gt;</text>
<text x="64.2" y="188">20</text>
<text x="68.3" y="188">etc,;</text>
</g>
<g font-size="1.8" fill="#191924">
<text x="184" y="59.7">2</text>
<text x="110.9" y="134.7">2</text>
<text x="21.3" y="183.9">13 May'22</text>
<text x="21.7" y="187.7">24 Jun'22</text>
</g>
<g font-size="1.8">
<text x="92.6" y="179.6">GENERAL</text>
<text x="102.5" y="179.6">TOLERANCE</text>
<text x="118.4" y="175.5">0.8S</text>
<text x="93.5" y="182.6">JISB0405</text>
<text x="99" y="184.9">WORKING</text>
<text x="104.3" y="182.6">MACHING</text>
<text x="118.4" y="182">6.3S</text>
<text x="91.6" y="187.6">LESS</text>
<text x="97.7" y="187.6">THAN</text>
<text x="104" y="187.6">0.5</text>
<text x="118.7" y="188.3">25S</text>
<text x="118.1" y="194.8">100S</text>
<text x="118.4" y="203.3">UNCUT</text>
</g>
</svg>
